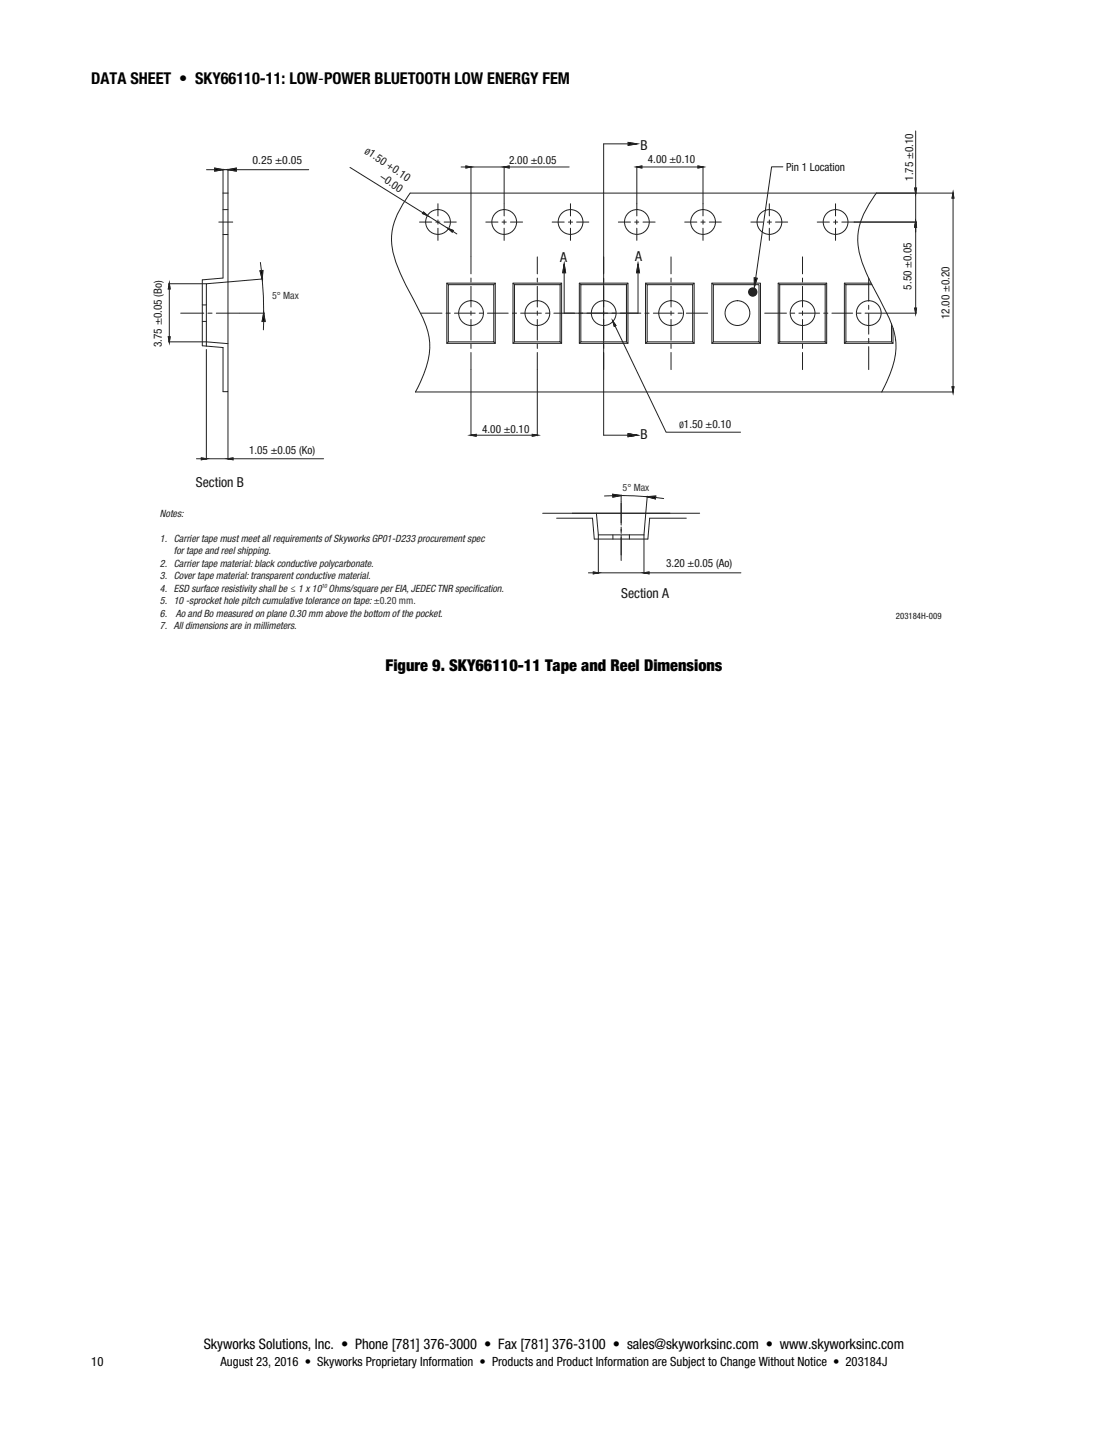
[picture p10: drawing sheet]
<svg xmlns="http://www.w3.org/2000/svg" width="216mm" height="279mm" viewBox="0 0 216 279" stroke-linecap="round" stroke-linejoin="round" font-family="sans-serif">
<path d="M39.4 59.4h.8M43.5 54.2l-4.1 .3v12.9l4.1 .3M166.4 43.3h12.1M178.4 44.2v15.9M39.4 62.6h.8M40.2 66.6l4.2 .4M172.8 61h5.7M111.5 100h19" fill="none" stroke="#231f20" stroke-width=".19"/>
<path d="M178.3 60.1h.3l-.2 .9z" fill="#010202"/>
<path d="M178.3 60.1h.3l-.2 .9z" fill="none" stroke="#231f20" stroke-width=".24"/>
<path d="M178.3 60.1h.3l-.2 .9z" fill="none" stroke="#231f20" stroke-width=".19"/>
<path d="M178.4 43.3l.2 .9h-.3z" fill="#010202"/>
<path d="M178.4 43.3l.2 .9h-.3z" fill="none" stroke="#231f20" stroke-width=".24"/>
<path d="M170.8 37.6h7.7M178.4 25.5v11.2M178.4 37.6v5.7M166.4 43.3h12.1M178.4 44.2v1M178.4 43.3l.2 .9h-.3z" fill="none" stroke="#231f20" stroke-width=".19"/>
<path d="M178.4 43.3l.2 .9h-.3z" fill="#010202"/>
<path d="M178.4 43.3l.2 .9h-.3z" fill="none" stroke="#231f20" stroke-width=".24"/>
<path d="M178.4 43.3l.2 .9h-.3z" fill="none" stroke="#231f20" stroke-width=".19"/>
<path d="M178.3 36.7h.3l-.2 .9z" fill="#010202"/>
<path d="M178.3 36.7h.3l-.2 .9z" fill="none" stroke="#231f20" stroke-width=".24"/>
<path d="M68.2 32.6l14.2 8.9M178.3 36.7h.3l-.2 .9zM83.3 42l4.1 2.6M88.2 45.1l.8 .5" fill="none" stroke="#231f20" stroke-width=".19"/>
<path d="M87.4 44.6l.9 .3-.2 .3z" fill="#010202"/>
<path d="M87.4 44.6l.9 .3-.2 .3z" fill="none" stroke="#231f20" stroke-width=".24"/>
<path d="M87.4 44.6l.9 .3-.2 .3z" fill="none" stroke="#231f20" stroke-width=".19"/>
<path d="M82.5 41.3l.8 .7-.9-.4z" fill="#010202"/>
<path d="M82.5 41.3l.8 .7-.9-.4z" fill="none" stroke="#231f20" stroke-width=".24"/>
<g fill="none" stroke="#231f20" stroke-width=".19">
<path d="M79.9 37.6a17.1 17.1 0 0 0-3.6 8.2 18.4 18.4 0 0 0 2.5 9.2 62.1 62.1 0 0 1 4.6 9.6 12.8 12.8 0 0 1-1.1 8.9l-1.4 2.9M170.8 37.6a17.1 17.1 0 0 0-3.6 8.2 18.7 18.7 0 0 0 2.8 9.8l2.2 4.3a14.2 14.2 0 0 1 2.2 9.4 25.8 25.8 0 0 1-2.6 7.1M170.8 37.6h15M185.7 38.6v36.8M42.6 43.3h2.8M43.5 45.7h.9M43.5 54.1v-16.5h.9v38.7h-.9M43.5 40.8h.9M82.5 41.3l.8 .7-.9-.4zM35.2 61h4.5M40.5 61h.8M42.1 61h4.5"/>
<path d="M171.8 76.4h14"/>
</g>
<path d="M185.7 37.6l.2 1h-.4z" fill="#010202"/>
<path d="M185.7 37.6l.2 1h-.4z" fill="none" stroke="#231f20" stroke-width=".24"/>
<path d="M185.7 37.6l.2 1h-.4z" fill="none" stroke="#231f20" stroke-width=".19"/>
<path d="M185.5 75.4h.4l-.2 1z" fill="#010202"/>
<path d="M185.5 75.4h.4l-.2 1z" fill="none" stroke="#231f20" stroke-width=".24"/>
<g fill="none" stroke="#231f20" stroke-width=".19">
<path d="M91.8 50.1v3.3M91.8 54.2v.8M91.8 55.8v4M117.6 50.1v3.3M117.6 54.2v.8M117.6 55.8v4M169.3 54.2v4.5M169.3 59.5v.8M91.8 60.6v.8M91.8 62.2v4.1M91.8 67.1v.8M91.8 68.7v3.3"/>
<path d="M117.6 60.6v.8M117.6 62.2v4.1M117.6 67.1v.8M117.6 68.7v3.3M169.3 61.1v4M169.3 65.9v.9M169.3 67.5v4.5M185.5 75.4h.4l-.2 1zM114.7 111.6h.9M116.6 111.6h8.9M116.6 104.2v7.5M125.5 104.2v7.5"/>
<path d="M126.4 111.6h18"/>
</g>
<path d="M115.6 111.5l1 .1-1 .2z" fill="#010202"/>
<path d="M115.6 111.5l1 .1-1 .2z" fill="none" stroke="#231f20" stroke-width=".24"/>
<path d="M115.6 111.5l1 .1-1 .2z" fill="none" stroke="#231f20" stroke-width=".19"/>
<path d="M125.5 111.6l.9-.1v.3z" fill="#010202"/>
<path d="M125.5 111.6l.9-.1v.3z" fill="none" stroke="#231f20" stroke-width=".24"/>
<path d="M125.5 111.6l.9-.1v.3z" fill="none" stroke="#231f20" stroke-width=".19"/>
<path d="M119.4 62.6l.6 .8-.3 .2z" fill="#010202"/>
<path d="M119.4 62.6l.6 .8-.3 .2z" fill="none" stroke="#231f20" stroke-width=".24"/>
<g fill="none" stroke="#231f20" stroke-width=".19">
<path d="M80.9 76.4h90.9M82 61h4.1M86.9 61h.8M88.6 61h4M91.8 72v12.9M93.4 61h.8M95 61h4M99.8 61h.9M101.5 61h4M104.7 72v12.9M106.3 61h.8M107.9 61h4.1"/>
<path d="M112.8 61h.8M114.4 61h4M119.2 61h.8M119.4 62.6l.6 .8-.3 .2zM119.8 63.5l10 20.7h14.5M120.8 61h4.1M125.7 61h.8M127.3 61h4M132.1 61h.8M133.7 61h4.2M149 61h4.2M154 61h.9"/>
<path d="M155.7 61h4M160.5 61h.8M162.1 61h4M167 61h.8M168.6 61h4.2M92.8 84.8h10.9"/>
</g>
<path d="M91.8 84.8l1-.2v.4z" fill="#010202"/>
<path d="M91.8 84.8l1-.2v.4z" fill="none" stroke="#231f20" stroke-width=".24"/>
<path d="M91.8 84.8l1-.2v.4z" fill="none" stroke="#231f20" stroke-width=".19"/>
<path d="M103.7 84.6l1 .2-1 .2z" fill="#010202"/>
<path d="M103.7 84.6l1 .2-1 .2z" fill="none" stroke="#231f20" stroke-width=".24"/>
<g fill="none" stroke="#231f20" stroke-width=".19">
<path d="M79.9 37.6h90.9M85.3 39.7v2.4M89.8 32.5h1M91.8 32.4v17.6M91.8 32.5h6.4M98.2 32.4v7.2M98.2 39.7v2.4M99.2 32.5h11.7M111.2 39.7v2.4M124.1 39.7v2.4M137 39.7v2.4M85.3 42.9v.8"/>
<path d="M85.3 44.5v2.3M98.2 42.9v.8M98.2 44.5v2.3M111.2 42.9v.8M111.2 44.5v2.3M124.1 42.9v.8M124.1 44.5v2.3M133.4 43.3h2.4M136.6 43.3h.8M137 42.9v.8M137 44.5v2.3M138.2 43.3h2.4"/>
<path d="M103.7 84.6l1 .2-1 .2z"/>
<circle cx="85.4" cy="43.3" r="2.41"/>
<circle cx="98.2" cy="43.3" r="2.41"/>
<circle cx="111.2" cy="43.3" r="2.41"/>
<circle cx="124.1" cy="43.3" r="2.41"/>
<circle cx="137" cy="43.3" r="2.41"/>
</g>
<path d="M90.8 32.4l1 .1-1 .2z" fill="#010202"/>
<path d="M90.8 32.4l1 .1-1 .2z" fill="none" stroke="#231f20" stroke-width=".24"/>
<path d="M90.8 32.4l1 .1-1 .2z" fill="none" stroke="#231f20" stroke-width=".19"/>
<path d="M98.2 32.5l1-.1v.3z" fill="#010202"/>
<path d="M98.2 32.5l1-.1v.3z" fill="none" stroke="#231f20" stroke-width=".24"/>
<g fill="none" stroke="#231f20" stroke-width=".19">
<path d="M98.2 32.5l1-.1v.3zM124.1 32.4v7.3M125.1 32.5h10.9M137 32.4v7.3M81.7 43.3h2.4M84.9 43.3h.8M86.5 43.3h2.4M94.7 43.3h2.3M97.8 43.3h.8M99.5 43.3h2.3M107.6 43.3h2.3M110.8 43.3h.8"/>
<path d="M112.4 43.3h2.3M120.5 43.3h2.4M123.7 43.3h.8M125.3 43.3h2.4"/>
</g>
<path d="M124.1 32.5l1-.1v.3z" fill="#010202"/>
<path d="M124.1 32.5l1-.1v.3z" fill="none" stroke="#231f20" stroke-width=".24"/>
<path d="M124.1 32.5l1-.1v.3z" fill="none" stroke="#231f20" stroke-width=".19"/>
<path d="M136 32.4l1 .1-1 .2z" fill="#010202"/>
<path d="M136 32.4l1 .1-1 .2z" fill="none" stroke="#231f20" stroke-width=".24"/>
<g fill="none" stroke="#231f20" stroke-width=".19">
<path d="M136 32.4l1 .1-1 .2zM149.9 39.7v2.4M162.8 39.7v2.4M32.9 55.3h7.3M33 56.3v9.3M146.3 43.3h2.4M149.5 43.3h.8M149.9 42.9v.8M149.9 44.5v2.3M151.1 43.3h2.4M159.2 43.3h2.4M162.4 43.3h.8"/>
<path d="M162.8 42.9v.8M162.8 44.5v2.3M164 43.3h2.4M32.9 66.6h7.3"/>
<circle cx="149.9" cy="43.3" r="2.41"/>
<circle cx="162.8" cy="43.3" r="2.41"/>
</g>
<path d="M32.8 65.6h.3l-.1 1z" fill="#010202"/>
<path d="M32.8 65.6h.3l-.1 1z" fill="none" stroke="#231f20" stroke-width=".24"/>
<path d="M32.8 65.6h.3l-.1 1z" fill="none" stroke="#231f20" stroke-width=".19"/>
<path d="M33 55.3l.1 1h-.3z" fill="#010202"/>
<path d="M33 55.3l.1 1h-.3z" fill="none" stroke="#231f20" stroke-width=".24"/>
<path d="M33 55.3l.1 1h-.3zM40.2 68.1v21.4M44.4 76.4v13.1M38.3 89.4h.9M40.2 89.4h4.2M45.4 89.4h17.7" fill="none" stroke="#231f20" stroke-width=".19"/>
<path d="M39.2 89.2l1 .2-1 .2z" fill="#010202"/>
<path d="M39.2 89.2l1 .2-1 .2z" fill="none" stroke="#231f20" stroke-width=".24"/>
<path d="M39.2 89.2l1 .2-1 .2z" fill="none" stroke="#231f20" stroke-width=".19"/>
<path d="M44.4 89.4l1-.2v.4z" fill="#010202"/>
<path d="M44.4 89.4l1-.2v.4z" fill="none" stroke="#231f20" stroke-width=".24"/>
<path d="M124.3 51.5v9.5M174.4 66.2l.1 .1M44.4 89.4l1-.2v.4zM121 98v3.9M121 102.7v.8M121 104.3v3.8" fill="none" stroke="#231f20" stroke-width=".19"/>
<path d="M124.3 51.5l.3 1.6h-.5z" fill="#b3b4b4"/>
<path d="M124.3 51.5l.3 1.6h-.5z" fill="none" stroke="#231f20" stroke-width=".24"/>
<path d="M124.3 51.5l.3 1.6h-.5z" fill="#141420"/>
<path d="M109.9 51.5v9.5M124.3 51.5l.3 1.6h-.5z" fill="none" stroke="#231f20" stroke-width=".19"/>
<path d="M109.9 51.5l.3 1.6h-.5z" fill="#b3b4b4"/>
<path d="M109.9 51.5l.3 1.6h-.5z" fill="none" stroke="#231f20" stroke-width=".24"/>
<path d="M109.9 51.5l.3 1.6h-.5z" fill="#141420"/>
<path d="M109.9 51.5l.3 1.6h-.5zM109.9 61h14.4M117.6 84.8h6.4" fill="none" stroke="#231f20" stroke-width=".19"/>
<path d="M122.4 84.5l1.6 .3-1.6 .3z" fill="#b3b4b4"/>
<path d="M122.4 84.5l1.6 .3-1.6 .3z" fill="none" stroke="#231f20" stroke-width=".24"/>
<path d="M117.6 28v56.8M122.4 84.5l1.6 .3-1.6 .3z" fill="none" stroke="#231f20" stroke-width=".19"/>
<path d="M122.4 84.5l1.6 .3-1.6 .3z" fill="#b3b4b4"/>
<path d="M122.4 84.5l1.6 .3-1.6 .3z" fill="none" stroke="#231f20" stroke-width=".24"/>
<path d="M122.4 84.5l1.6 .3-1.6 .3z" fill="#141420"/>
<path d="M117.6 28h6.4M122.4 84.5l1.6 .3-1.6 .3z" fill="none" stroke="#231f20" stroke-width=".19"/>
<path d="M122.4 27.8l1.6 .2-1.6 .3z" fill="#b3b4b4"/>
<path d="M122.4 27.8l1.6 .2-1.6 .3z" fill="none" stroke="#231f20" stroke-width=".24"/>
<path d="M122.4 27.8l1.6 .2-1.6 .3z" fill="#141420"/>
<path d="M122.4 27.8l1.6 .2-1.6 .3zM44.4 54.9l-4.2 .4v12.2M43.5 67.7v8.6M121 97.8v4.5M105.7 100h30.6M108.5 101h7l.3 4h10.4l.4-4h7.1M119.4 104.2v.8M121 103.1v.8M121 104.7v4.5M122.6 104.2v.8M125.8 100l-.3 4.2h-8.9l-.4-4.2" fill="none" stroke="#231f20" stroke-width=".19"/>
<path d="M147 54.1l.5 .1-.5 1.6z" fill="#010202"/>
<path d="M147 54.1l.5 .1-.5 1.6z" fill="none" stroke="#231f20" stroke-width=".24"/>
<path d="M40.2 33.1h1.6M43.5 32.9v4.7M43.5 33.1h.9M44.4 32.9v4.7M46 33.1h14.2M152.5 32.5h-2.2l-3.1 21.7M147 54.1l.5 .1-.5 1.6z" fill="none" stroke="#231f20" stroke-width=".19"/>
<path d="M41.8 32.8l1.7 .3-1.7 .2z" fill="#010202"/>
<path d="M41.8 32.8l1.7 .3-1.7 .2z" fill="none" stroke="#231f20" stroke-width=".24"/>
<path d="M41.8 32.8l1.7 .3-1.7 .2z" fill="none" stroke="#231f20" stroke-width=".19"/>
<path d="M44.4 33.1l1.6-.3v.5z" fill="#010202"/>
<path d="M44.4 33.1l1.6-.3v.5z" fill="none" stroke="#231f20" stroke-width=".24"/>
<g fill="none" stroke="#231f20" stroke-width=".19">
<path d="M44.4 33.1l1.6-.3v.5zM87.1 55.2h9.4v11.7h-9.4zM87.1 55.2l.3 .3M87.4 55.5h8.8v11.1h-8.8zM96.5 55.2l-.3 .3M100 55.2l.3 .3M100 55.2h9.4v11.7h-9.4zM100.3 55.5h8.8v11.1h-8.8zM104.7 50.1v3.3M104.7 54.2v.8M104.7 55.8v4M109.4 55.2l-.3 .3"/>
<path d="M112.9 55.2l.3 .3M112.9 55.2h9.5v11.7h-9.5zM113.2 55.5h8.9v11.1h-8.9zM122.4 55.2l-.3 .3M125.8 55.2l.3 .3M125.8 55.2h9.5v11.7h-9.5zM126.1 55.5h8.9v11.1h-8.9zM130.8 50.1v3.3M130.8 54.2v.8M130.8 55.8v4M135.3 55.2l-.3 .3M138.7 55.2l.3 .3"/>
<path d="M138.7 55.2h9.5v11.7h-9.5zM139 55.5h8.9v11.1h-8.9zM151.6 55.2l.3 .3M151.6 55.2h9.5v11.7h-9.5zM151.9 55.5h8.9v11.1h-8.9zM156.4 50.1v3.3M156.4 54.2v.8M156.4 55.8v4M161.1 55.2l-.3 .3M164.5 55.2l.3 .3M169.7 55.2h-5.2v11.7h9.5v-3M169.9 55.5h-5.1v11.1h8.9v-3.5"/>
<path d="M87.4 66.6l-.3 .3M96.2 66.6l.3 .3M100.3 66.6l-.3 .3M104.7 60.6v.8M104.7 62.2v4.1M104.7 67.1v.8M104.7 68.7v3.3M109.1 66.6l.3 .3M113.2 66.6l-.3 .3M122.1 66.6l.3 .3M126.1 66.6l-.3 .3M130.8 60.6v.8"/>
<path d="M130.8 62.2v4.1M130.8 67.1v.8M130.8 68.7v3.3M135 66.6l.3 .3M139 66.6l-.3 .3M147.9 66.6l.3 .3M151.9 66.6l-.3 .3M156.4 60.6v.8M156.4 62.2v4.1M156.4 67.1v.8M156.4 68.7v3.3M160.8 66.6l.3 .3"/>
<path d="M164.8 66.6l-.3 .3M173.7 66.6l.3 .3M119.4 96.6h-1.6M121 96.5l5.1 .3M121 96.4v1.3M126.1 96.7l-.3 3.3M127.7 96.9l1.6 .2"/>
<circle cx="117.6" cy="61" r="2.41"/>
</g>
<path d="M126.1 96.8l1.7-.1-.1 .5z" fill="#010202"/>
<path d="M126.1 96.8l1.7-.1-.1 .5z" fill="none" stroke="#231f20" stroke-width=".24"/>
<path d="M126.1 96.8l1.7-.1-.1 .5z" fill="none" stroke="#231f20" stroke-width=".19"/>
<path d="M119.4 96.3l1.6 .3-1.6 .2z" fill="#010202"/>
<path d="M119.4 96.3l1.6 .3-1.6 .2z" fill="none" stroke="#231f20" stroke-width=".24"/>
<path d="M50.7 51.1l.2 1.6M51.1 54.4l.3 6.6M51.2 54.4l-6.7 .5M46.7 61h4.8M51.4 62.6l-.1 1.7M119.4 96.3l1.6 .3-1.6 .2z" fill="none" stroke="#231f20" stroke-width=".19"/>
<path d="M51.4 61l.2 1.6h-.5z" fill="#010202"/>
<path d="M51.4 61l.2 1.6h-.5z" fill="none" stroke="#231f20" stroke-width=".24"/>
<path d="M51.4 61l.2 1.6h-.5z" fill="none" stroke="#231f20" stroke-width=".19"/>
<path d="M50.7 52.8l.5-.1-.1 1.7z" fill="#010202"/>
<path d="M50.7 52.8l.5-.1-.1 1.7z" fill="none" stroke="#231f20" stroke-width=".24"/>
<g fill="none" stroke="#231f20" stroke-width=".19">
<path d="M50.7 52.8l.5-.1-.1 1.7z"/>
<circle cx="91.8" cy="61" r="2.41"/>
<circle cx="104.7" cy="61" r="2.41"/>
<circle cx="130.8" cy="61" r="2.41"/>
<circle cx="143.7" cy="61" r="2.41"/>
<circle cx="156.4" cy="61" r="2.41"/>
<circle cx="169.3" cy="61" r="2.41"/>
</g>
<circle cx="146.7" cy="56.9" r=".79" fill="#231f20"/>
<circle cx="146.7" cy="56.9" r=".79" fill="none" stroke="#231f20" stroke-width=".24"/>
<g font-size="3.2">
<text x="17.8" y="16.4">DATA SHEET • SKY66110-11: LOW-POWER BLUETOOTH LOW ENERGY FEM</text>
<text x="75.1" y="130.8">Figure 9. SKY66110-11 Tape and Reel Dimensions</text>
</g>
<text font-size="2.8" x="39.7" y="262.8">Skyworks Solutions, Inc. • Phone [781] 376-3000 • Fax [781] 376-3100 • sales@skyworksinc.com • www.skyworksinc.com</text>
<g font-size="2.7" fill="#141420">
<text x="124.8" y="29.2">B</text>
<text x="109.1" y="51">A</text>
<text x="123.8" y="50.8">A</text>
<text x="124.8" y="85.5">B</text>
<text x="38.2" y="94.9">Section B</text>
<text x="121" y="116.6">Section A</text>
</g>
<g font-size="2.5">
<text x="17.8" y="266.1">10</text>
<text x="43" y="266.1">August 23, 2016 • Skyworks Proprietary Information • Products and Product Information are Subject to Change Without Notice • 203184J</text>
</g>
<g font-size="2.2" fill="#141420">
<text x="49.2" y="32">0.25 ±0.05</text>
<text x="71.7" y="30.3" transform="rotate(34 71.7 30.3)">1.50 +0.10</text>
<text x="73.9" y="34.9" transform="rotate(34 73.9 34.9)">–0.00</text>
<text x="99.2" y="32">2.00 ±0.05</text>
<text x="126.2" y="31.8">4.00 ±0.10</text>
<text x="153.2" y="33.2">Pin 1 Location</text>
<text x="177.9" y="35.2" transform="rotate(-90 177.9 35.2)">1.75 ±0.10</text>
<text x="177.6" y="56.4" transform="rotate(-90 177.6 56.4)">5.50 ±0.05</text>
<text x="185" y="62.2" transform="rotate(-90 185 62.2)">12.00 ±0.20</text>
<text x="31.5" y="67.6" transform="rotate(-90 31.5 67.6)">3.75 ±0.05 (Bo)</text>
<text x="133.3" y="83.4">1.50 ±0.10</text>
<text x="48.5" y="88.5">1.05 ±0.05 (Ko)</text>
<text x="94" y="84.4">4.00 ±0.10</text>
<text x="129.8" y="110.6">3.20 ±0.05 (Ao)</text>
</g>
<g font-size="1.9" fill="#333432">
<text x="53" y="58.2">5° Max</text>
<text x="121.3" y="95.6">5° Max</text>
</g>
<g font-size="1.9" fill="#221d1f">
<text x="31.2" y="100.6">Notes:</text>
<text x="31.2" y="105.5">1. Carrier tape must meet all requirements of Skyworks GP01-D233 procurement spec</text>
<text x="33.9" y="108">for tape and reel shipping.</text>
<text x="31.2" y="110.4">2. Carrier tape material: black conductive polycarbonate.</text>
<text x="31.2" y="112.8">3. Cover tape material: transparent conductive material.</text>
<text x="31.2" y="115.3">4. ESD surface resistivity shall be ≤ 1 x 10 Ohms/square per EIA, JEDEC TNR specif</text>
<text x="31.2" y="117.7">5. 10 -sprocket hole pitch cumulative tolerance on tape:±0.20 mm.</text>
<text x="92.5" y="115.3">ication.</text>
<text x="31.2" y="120.1">6.</text>
<text x="31.2" y="122.6">7. All dimensions are in millimeters.</text>
<text x="34.3" y="120.1">Ao and Bo measured on plane 0.30 mm above the bottom of the pocket.</text>
</g>
<g font-size="1.7" fill="#141420">
<text x="70.9" y="29.7" transform="rotate(34 70.9 29.7)">Ø</text>
<text x="132.3" y="83.4">Ø</text>
<text x="174.6" y="120.6">203184H-009</text>
</g>
<text font-size="1.1" fill="#221d1f" x="62.6" y="114.6">10</text>
</svg>
